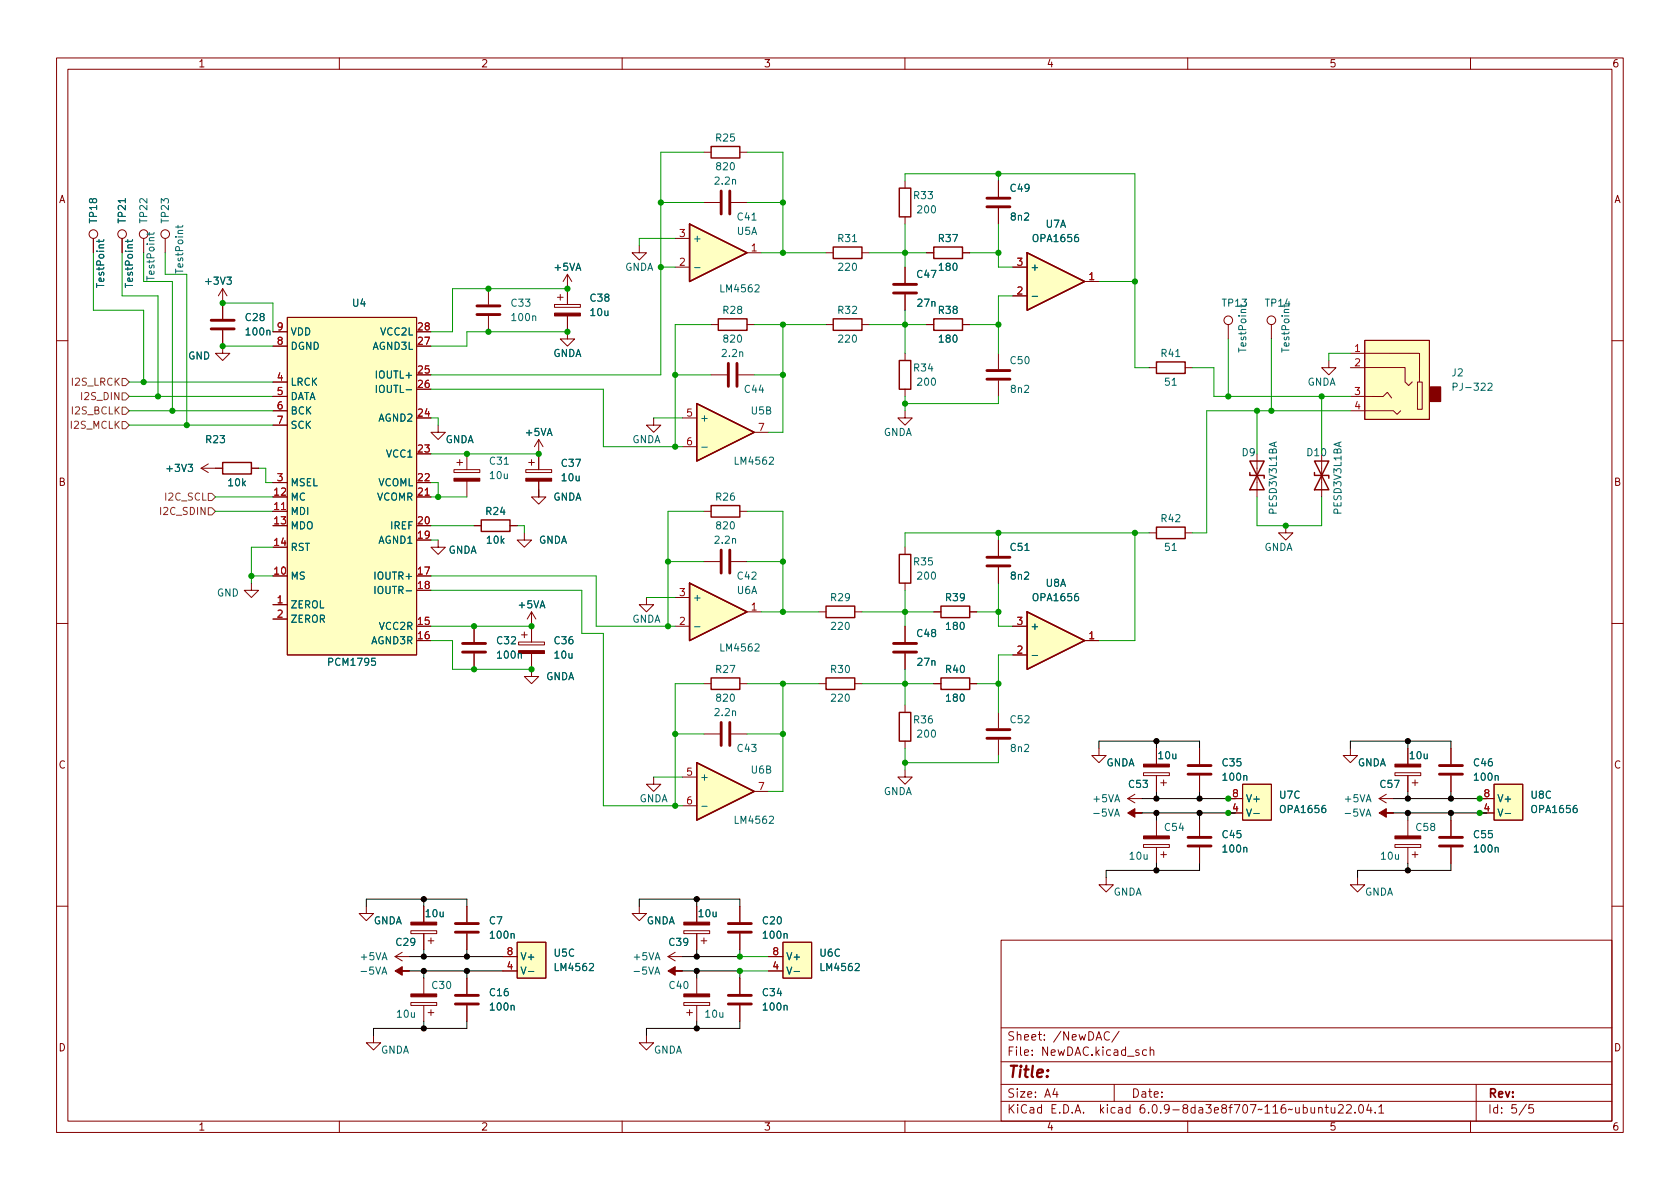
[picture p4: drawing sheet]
<svg xmlns="http://www.w3.org/2000/svg" width="297mm" height="210mm" viewBox="0 0 297 210" stroke-linecap="round" stroke-linejoin="round" font-family="sans-serif">
<g fill="none" stroke="#840000" stroke-width=".18">
<path d="M10 10.2h277v190.1h-277zM12 12.2h273v186.1h-273zM60 10.2v2M110 10.2v2M160 10.2v2M210 10.2v2M260 10.2v2M124.5 35.8h2.8M124.5 26.9h1.2M129.3 35.8h2.8M130.8 26.9h1.3M160 32v1.3"/>
<path d="M160 38.3v1.3M176.5 32v2.8M176.5 36.8v2.8M16.5 42.2v2.5M21.6 42.2v2.5M25.4 42.2v2.5M29.2 42.2v2.5M39.4 58.4v4.1h1.2l-1.2 1.2-1.3-1.2h1.3M39.4 51l-.8 1.3M39.4 51v5.4M39.4 51l.7 1.3M48.3 58.7h2.5"/>
<path d="M50.8 56.1h22.9v59.7h-22.9zM86.4 51v2.8M86.4 55.9v2.8M98 53.8h4.6v.6h-4.6zM98.6 52.6h1M99.1 52.1v1M100.3 55.9v4h1.3l-1.3 1.3-1.2-1.3h1.2M100.3 48.5l-.7 1.3M100.3 48.5v5.3M100.3 48.5l.8 1.3M113 43.4v1.3h1.3l-1.3 1.3-1.2-1.3h1.2M119.4 47.2h2.5"/>
<path d="M119.4 42.2h2.5M125.7 57.4h1.3M132.1 57.4h1.2M132.1 44.7h2.5M146 57.4h1.3M146 44.7h1.3M152.4 57.4h1.3M152.4 44.7h1.3M160 47.2v2.8M160 52.1v2.8M163.8 57.4h1.3M163.8 44.7h1.3"/>
<path d="M170.2 57.4h1.2M170.2 44.7h1.2M179.1 47.2h2.5M179.1 52.3h2.5M191.8 49.8h2.5M217.2 57.4v2.5M224.8 57.4v2.5M10 60.2h2M48.3 70.1h2.5M48.3 72.6h2.5M48.3 67.6h2.5M48.3 75.2h2.5"/>
<path d="M48.3 61.2h2.5M77.5 75.2v1.2h1.2l-1.2 1.3-1.3-1.3h1.3M95.2 77.7l-.7 1.3M95.2 77.7v5.4M95.2 77.7l.8 1.3M115.6 73.9v1.3h1.2l-1.2 1.2-1.3-1.2h1.3M120.6 73.9h2.6M120.6 79h2.6M125.7 66.3h2.8M130.6 66.3h2.7M133.3 76.4h2.6M160 72.6v1.3h1.3l-1.3 1.3-1.3-1.3h1.3"/>
<path d="M160 62.5v1.2M160 68.8v1.3M176.5 62.5v2.8M176.5 67.3v2.8M203.2 65h1.3M209.5 65h1.3M234.9 63.7v1.3h1.3l-1.3 1.3-1.2-1.3h1.2M238.8 72.6h7.6l.6 .7 .6-.7M238.8 70.1h5.7l.8-.7 .8 1M238.8 62.5h12.2v5M238.8 65h2.5M241.2 65h7.2v2.5l.7 .7 .6-.7"/>
<path d="M241.3 60.2h11.4v14h-11.4zM250.6 67.6h.9v4.8h-.9zM285 60.2h2M35.6 82.8l1.2 .8M35.6 82.8h3.8M36.8 82l-1.2 .8M44.4 82.8h1.3M48.3 90.4h2.5M48.3 85.3h2.5M73.7 87.9h2.5M77.5 95.5v1.3h1.2l-1.2 1.2-1.3-1.2h1.3M80.3 83.1h4.5v.5h-4.5z"/>
<path d="M80.8 81.8h1M81.3 81.3v1M82.5 80.3v2.8M82.5 85.1v2.8M83.8 93h1.3M90.2 93h1.2M92.7 94.2v1.3h1.3l-1.3 1.3-1.3-1.3h1.3M93 83.1h4.5v.5h-4.5zM93.5 81.8h1M94 81.3v1M95.2 85.1v2.8h-1.2l1.2 1.2 1.3-1.2h-1.3v-1.3M124.5 90.4h1.2"/>
<path d="M124.5 99.3h2.8M129.3 99.3h2.8M130.8 90.4h1.3M160 96.8v1.2M176.5 95.5v2.8M203.2 94.2h1.3M209.5 94.2h1.3M222.2 80.3v7.6M227.3 93v1.2h1.3l-1.3 1.3-1.2-1.3h1.2M233.7 80.3v7.6M10 110.2h2M44.4 103.1v1.3h1.3l-1.3 1.3-1.2-1.3h1.2"/>
<path d="M48.3 106.9h2.5M48.3 109.5h2.5M83.8 110.7v2.8M83.8 115.6v2.8M91.7 113.5h4.6v.5h-4.6zM92.2 112.3h1M92.7 111.8v1M94 115.6v4h1.2l-1.2 1.3-1.3-1.3h1.3M94 108.2v5.3M94 108.2l-.8 1.3M94 108.2l.7 1.3M114.3 105.7v1.2h1.3l-1.3 1.3-1.3-1.3h1.3"/>
<path d="M119.4 110.7h2.5M119.4 105.7h2.5M132.1 108.2h2.5M144.8 108.2h1.2M151.1 108.2h1.3M160 103.1v1.3M160 110.7v2.8M160 115.6v2.8M165.1 108.2h1.3M171.4 108.2h1.3M176.5 100.3v2.8M179.1 110.7h2.5"/>
<path d="M179.1 115.8h2.5M191.8 113.3h2.5M285 110.2h2M115.6 137.4v1.3h1.2l-1.2 1.2-1.3-1.2h1.3M120.6 137.4h2.6M124.5 120.9h1.2M124.5 129.8h2.8M129.3 129.8h2.8M130.8 120.9h1.3M133.3 139.9h2.6M144.8 120.9h1.2M151.1 120.9h1.3"/>
<path d="M160 136.1v1.3h1.3l-1.3 1.3-1.3-1.3h1.3M160 124.7v1.3M160 131.1v1.2M165.1 120.9h1.3M171.4 120.9h1.3M176.5 126v2.8M176.5 130.8v2.8M194.3 132.3v1.3h1.3l-1.3 1.3-1.3-1.3h1.3M202.2 136.6h4.6v.6h-4.6zM204.5 132.3v2.8M204.5 137.2v2.7M205.2 138.4h1"/>
<path d="M205.7 137.9v1M212.1 132.3v2.8M212.1 137.2v2.7M219.7 138.7h5.1v6.3h-5.1zM238.8 132.3v1.3h1.2l-1.2 1.3-1.3-1.3h1.3M246.6 136.6h4.6v.6h-4.6zM248.9 132.3v2.8M248.9 137.2v2.7M249.7 138.4h1M250.2 137.9v1M256.5 132.3v2.8M256.5 137.2v2.7"/>
<path d="M264.2 138.7h5v6.3h-5zM120.6 142.5h2.6M195.6 155.2v1.3h1.2l-1.2 1.2-1.3-1.2h1.3M199.4 141.2l1.3 .8M199.4 141.2h2.5M200.7 140.5l-1.3 .7M202.2 149.3h4.6v.6h-4.6zM204.5 145v2.8M204.5 149.9v2.7M205.2 151.1h1M205.7 150.6v1M212.1 145v2.8"/>
<path d="M212.1 149.9v2.7M217.2 141.2h2.5M217.2 143.8h2.5M240 155.2v1.3h1.3l-1.3 1.2-1.2-1.2h1.2M243.8 141.2h2.6M243.8 141.2l1.3 .8M245.1 140.5l-1.3 .7M246.6 149.3h4.6v.6h-4.6zM248.9 145v2.8M248.9 149.9v2.7M249.7 151.1h1M250.2 150.6v1"/>
<path d="M256.5 145v2.8M256.5 149.9v2.7M261.6 141.2h2.6M261.6 143.8h2.6M10 160.2h2M64.8 160.3v1.2h1.2l-1.2 1.3-1.3-1.3h1.3M69.8 169.2l1.3 .7M69.8 169.2h2.6M71.1 168.4l-1.3 .8M72.6 177.3h4.6v.5h-4.6zM72.6 164.6h4.6v.5h-4.6zM74.9 160.3v2.8"/>
<path d="M74.9 165.1v2.8M74.9 173v2.8M74.9 177.8v2.8M75.7 179.1h1M75.7 166.4h1M76.2 165.9v1M76.2 178.6v1M82.5 160.3v2.8M82.5 165.1v2.8M82.5 173v2.8M82.5 177.8v2.8M88.9 169.2h2.5"/>
<path d="M88.9 171.7h2.5M91.4 166.6h5.1v6.4h-5.1zM113 160.3v1.2h1.3l-1.3 1.3-1.2-1.3h1.2M118.1 169.2h2.5M118.1 169.2l1.3 .7M119.4 168.4l-1.3 .8M120.9 164.6h4.6v.5h-4.6zM120.9 177.3h4.6v.5h-4.6zM121.4 179.1h1M121.9 178.6v1M123.2 160.3v2.8M123.2 165.1v2.8"/>
<path d="M123.2 173v2.8M123.2 177.8v2.8M124 166.4h1M124.5 165.9v1M130.8 160.3v2.8M130.8 165.1v2.8M130.8 173v2.8M130.8 177.8v2.8M135.9 169.2h2.5M135.9 171.7h2.5M138.4 166.6h5.1v6.4h-5.1zM177 166.3h108v32h-108z"/>
<path d="M285 160.2h2M60 198.3v2M66 183.1v1.3h1.3l-1.3 1.3-1.2-1.3h1.2M110 198.3v2M114.3 183.1v1.3h1.3l-1.3 1.3-1.3-1.3h1.3M160 198.3v2M177 194.8h108M177 191.8h108M177 187.8h108M177 181.8h108M186.5 192.5l-.4 1h1M186.9 193v1"/>
<path d="M196.1 182.6a.6 .6 0 0 0-.7 0 .6 .6 0 0 0-.2 .7 .56 .56 0 0 0 .3 .6 .56 .56 0 0 0 .6-.1M197 191.8v3M197.9 182.4l-1.3 1.9M202.7 185.7l-.4-.1-.3 .3v.4l.1 .3h.6M203.4 185.8l.2-.2 .3 .1 .1 .9M203.4 185.1v1.5M210 198.3v2M233.1 196l.3-.2 .3 .1 .1 .9M233.1 195.8v1M234.3 195.8h.6M234.5 195.3v1.3l.4 .2M235.4 195.8v1h.4l.2-.1"/>
<path d="M236 195.8v1M236.6 195.5l.6-.2 .2 .2 .1 .3-.9 1h.9M238.1 195.5l.5-.2 .3 .2v.3l-.9 1h.9M239.6 196.7v.1M240.4 195.4l.2-.1a.81 .81 0 0 1 .6 .7 .81 .81 0 0 1-.3 .8h-.2a.81 .81 0 0 1-.6-.6 .81 .81 0 0 1 .3-.8zM242 195.3l-.4 1h1M242.4 195.8v1M243.1 196.7v.1M243.8 195.8l.4-.5v1.5M243.8 196.8h.8M260 198.3v2M261 191.8v6.5"/>
<path d="M269.9 195.3l-1.3 1.9M271.1 195.3h-.7l-.1 .7 .2-.1 .5 .1 .2 .2-.1 .5-.2 .1-.6-.1"/>
<circle cx="16.5" cy="41.4" r=".76"/>
<circle cx="21.6" cy="41.4" r=".76"/>
<circle cx="25.4" cy="41.4" r=".76"/>
<circle cx="29.2" cy="41.4" r=".76"/>
<circle cx="217.2" cy="56.6" r=".76"/>
<circle cx="224.8" cy="56.6" r=".76"/>
</g>
<g fill="none" stroke="#006464" stroke-width=".18">
<path d="M31.5 39.8v.5M32.3 39.8l-.2 .3h-1M17.5 42.4v.5M18.4 42.4l-.2 .3h-1.1M22.6 42.4v.5M23.4 42.4l-.1 .3h-1.1M26.4 41.1v.5M27.2 41.1l-.1 .3h-1.1M122.8 47.3h1M182.5 52.4h1M66.5 68.1v1.3M124.1 79.1h.9"/>
<path d="M256.9 68.4h.6l.1-.2v-.3l-.7-.1v1.2M263.1 67.9l.5-.1 .2 .3-.8 .9h.8M66.3 103.7v1.3M122.8 110.8h1M182.5 115.9h1M124.1 142.6h.9M221.7 143.8h1M266.1 143.8h1M93.4 171.8h1M140.4 171.8h1"/>
</g>
<g fill="#840000" stroke="#840000" stroke-width=".18">
<path d="M72.6 175.8h4.6v.5h-4.6z"/>
<path d="M72.6 163.1h4.6v.5h-4.6z"/>
<path d="M69.8 171.7l1.3-.8v.8h1.3h-1.3v.8z"/>
<path d="M91.7 115.1h4.6v.5h-4.6z"/>
<path d="M199.4 143.8l1.3-.8v.8h1.2h-1.2v.7z"/>
<path d="M202.2 135.1h4.6v.5h-4.6z"/>
<path d="M246.6 135.1h4.6v.5h-4.6z"/>
<path d="M246.6 147.8h4.6v.5h-4.6z"/>
<path d="M243.8 143.8l1.3-.8v.8h1.3h-1.3v.7z"/>
<path d="M202.2 147.8h4.6v.5h-4.6z"/>
<path d="M93 84.6h4.5v.5h-4.5z"/>
<path d="M80.3 84.6h4.5v.5h-4.5z"/>
<path d="M98 55.4h4.6v.5h-4.6z"/>
<path d="M120.9 163.1h4.6v.5h-4.6z"/>
<path d="M118.1 171.7l1.3-.8v.8h1.2h-1.2v.8z"/>
<path d="M120.9 175.8h4.6v.5h-4.6z"/>
</g>
<g fill="none" stroke="#840000" stroke-width=".51">
<path d="M127.5 33.8v4M129 33.8v4M174.5 35h4.1M174.5 36.6h4.1M37.3 58.2h4.1M37.3 56.6h4.1M84.3 55.6h4.1M84.3 54.1h4.1M158 50.3h4.1M158 51.8h4.1M128.8 64.3v4M130.3 64.3v4"/>
<path d="M174.5 65.5h4.1M174.5 67.1h4.1M127.5 97.3v4M129 97.3v4M174.5 98.5h4.1M81.8 115.3h4.1M81.8 113.8h4.1M158 115.3h4.1M158 113.8h4.1M174.5 100.1h4.1M127.5 127.8v4M129 127.8v4"/>
<path d="M174.5 129h4.1M174.5 130.6h4.1M210.1 136.9h4M210.1 135.4h4M254.5 136.9h4.1M254.5 135.4h4.1M210.1 149.6h4M210.1 148.1h4M254.5 149.6h4.1M254.5 148.1h4.1M80.5 177.5h4.1M80.5 176h4.1"/>
<path d="M80.5 164.8h4.1M80.5 163.3h4.1M128.8 177.5h4M128.8 176h4M128.8 164.8h4M128.8 163.3h4"/>
</g>
<g fill="none" stroke="#840000" stroke-width=".25">
<path d="M121.9 39.6l10.2 5.1-10.2 5.1zM125.7 25.9h5.1v2h-5.1zM159 33.3h2v5h-2zM127 56.4h5.1v2h-5.1zM147.3 56.4h5.1v2h-5.1zM147.3 43.7h5.1v2h-5.1zM165.1 56.4h5.1v2h-5.1zM165.1 43.7h5.1v2h-5.1zM181.6 44.7l10.2 5.1-10.2 5.1zM123.2 71.4l10.1 5-10.1 5.1zM159 63.7h2v5.1h-2zM204.5 64h5v2h-5z"/>
<path d="M39.4 81.8h5v2h-5zM85.1 91.9h5.1v2.1h-5.1zM125.7 89.4h5.1v2h-5.1zM159 98h2v5.1h-2zM204.5 93.2h5v2h-5zM221 83.6v.5h2.5v.5M221 81.5h2.5l-2.5 5.1h2.5zM232.4 83.6v.5h2.5v.5M232.4 81.5h2.5l-2.5 5.1h2.5zM121.9 103.1l10.2 5.1-10.2 5.1zM125.7 119.9h5.1v2h-5.1zM146 107.2h5.1v2h-5.1z"/>
<path d="M146 119.9h5.1v2h-5.1zM166.4 107.2h5v2h-5zM166.4 119.9h5v2h-5zM181.6 108.2l10.2 5.1-10.2 5.1zM123.2 134.9l10.1 5-10.1 5.1zM159 126h2v5.1h-2z"/>
</g>
<g fill="#ffffc2" stroke="#ffffc2" stroke-width=".18">
<path d="M241.3 60.2h11.4v14h-11.4z"/>
<path d="M121.9 103.1l10.2 5.1-10.2 5.1z"/>
<path d="M123.2 134.9l10.1 5-10.1 5.1z"/>
<path d="M123.2 71.4l10.1 5-10.1 5.1z"/>
<path d="M121.9 39.6l10.2 5.1-10.2 5.1z"/>
<path d="M181.6 108.2l10.2 5.1-10.2 5.1z"/>
<path d="M219.7 138.7h5.1v6.3h-5.1z"/>
<path d="M264.2 138.7h5v6.3h-5z"/>
<path d="M91.4 166.6h5.1v6.4h-5.1z"/>
<path d="M181.6 44.7l10.2 5.1-10.2 5.1z"/>
<path d="M50.8 56.1h22.9v59.7h-22.9z"/>
<path d="M138.4 166.6h5.1v6.4h-5.1z"/>
</g>
<path d="M252.9 68.4h1.8v2.6h-1.8z" fill="#840000" stroke="#840000" stroke-width=".25"/>
<path d="M21.6 69.5h.6l.7 .6-.7 .6h-.6zM21.6 72h.6l.7 .6-.7 .7h-.6zM21.6 74.5h.6l.7 .7-.7 .6h-.6zM21.6 66.9h.6l.7 .7-.7 .6h-.6zM36.8 87.2h.7l.6 .7-.6 .6h-.7zM36.8 89.8h.7l.6 .6-.6 .7h-.7z" fill="none" stroke="#725600" stroke-width=".18"/>
<g fill="none" stroke="#009600" stroke-width=".18">
<path d="M116.8 35.8h7.7M124.5 26.9h-7.7v39.4h-40.6M132.1 26.9h6.3v17.8M132.1 35.8h6.3M160 32v-1.3h40.7v34.3h2.5M160 39.6v7.6M176.5 39.6v7.6h2.6M176.5 30.7v1.3M16.5 44.7v10.2h8.9v12.7M21.6 44.7v7.6h6.3v17.8M25.4 44.7v5.1h5.1v22.8M29.2 44.7v3.8h3.8v26.7"/>
<path d="M39.4 53.6h8.9v5.1M100.3 51h-20.3v7.7h-3.8M100.3 58.7h-17.8v2.5h-6.3M116.8 47.2h2.6M119.4 42.2h-6.4v1.2M125.7 57.4h-6.3v21.6M133.3 57.4h12.7M134.6 44.7h11.4M138.4 57.4v19h-2.5M153.7 44.7h10.1M153.7 57.4h10.1M160 54.9v7.6"/>
<path d="M171.4 44.7h5.1M171.4 57.4h5.1M179.1 52.3h-2.6v10.2M194.3 49.8h6.4M217.2 59.9v10.2M224.8 59.9v12.7M22.9 75.2h25.4M22.9 70.1h25.4M22.9 72.6h25.4M22.9 67.6h25.4M39.4 61.2h8.9M76.2 68.8h30.5v10.2h13.9"/>
<path d="M76.2 73.9h1.3v1.3M115.6 73.9h5M119.4 66.3h6.3M133.3 66.3h5.1M160 70.1v2.5M176.5 70.1v1.3h-16.5M210.8 65h3.8v5.1h24.2M222.2 72.6v7.7M233.7 70.1v10.2M238.8 72.6h-25.4v21.6h-2.6M238.8 62.5h-3.9v1.2M38.1 87.9h10.2"/>
<path d="M38.1 90.4h10.2M45.7 82.8h1.3v2.5h1.3M48.3 96.8h-3.9v6.3M76.2 87.9h6.3M76.2 85.3h1.3v2.6M76.2 93h7.6M76.2 80.3h19M76.2 95.5h1.3M91.4 93h1.3v1.2M95.2 86.6v1.3M118.1 99.3h6.4M124.5 90.4h-6.4v20.3"/>
<path d="M132.1 90.4h6.3v17.8M132.1 99.3h6.3M176.5 94.2v1.3M200.7 94.2v19.1h-6.4M203.2 94.2h-43.2v2.6M222.2 87.9v5.1h11.5v-5.1M44.4 101.8h3.9M76.2 110.7h17.8M76.2 101.8h29.2v8.9h14M76.2 113.3h3.8v5.1h14M76.2 104.4h26.7v7.6h3.8v30.5h13.9M114.3 105.7h5.1"/>
<path d="M134.6 108.2h10.2M152.4 108.2h12.7M160 104.4v6.3M160 118.4v6.3M172.7 108.2h3.8M176.5 103.1v7.6h2.6M179.1 115.8h-2.6v10.2M115.6 137.4h5M119.4 129.8h5.1M124.5 120.9h-5.1v21.6M132.1 120.9h12.7M132.1 129.8h6.3"/>
<path d="M138.4 120.9v19h-2.5M152.4 120.9h12.7M160 132.3v3.8M172.7 120.9h3.8M176.5 133.6v1.3h-16.5M217.2 141.2h1.2M217.2 143.8h1.2M261.6 141.2h1.3M261.6 143.8h1.3M130.8 169.2h5.1M130.8 171.7h5.1"/>
</g>
<g fill="none" stroke="#000" stroke-width=".18">
<path d="M194.3 132.3v-1.2h17.8v1.2M204.5 131.1v1.2M204.5 139.9v1.3M212.1 139.9v1.3M238.8 132.3v-1.2h17.7v1.2M248.9 131.1v1.2M248.9 139.9v1.3M256.5 139.9v1.3M74.9 159v1.3M123.2 159v1.3M201.9 141.2h16.5M201.9 143.8h16.5"/>
<path d="M204.5 143.8v1.2M204.5 152.6v1.3M212.1 152.6v1.3h-16.5v1.3M212.1 143.8v1.2M246.4 141.2h16.5M246.4 143.8h16.5M248.9 143.8v1.2M248.9 152.6v1.3M256.5 152.6v1.3h-16.5v1.3M256.5 143.8v1.2M64.8 160.3v-1.3h17.7v1.3M72.4 169.2h16.5"/>
<path d="M72.4 171.7h16.5M74.9 167.9v1.3M74.9 171.7v1.3M82.5 167.9v1.3M82.5 171.7v1.3M113 160.3v-1.3h17.8v1.3M120.6 171.7h10.2v1.3M123.2 167.9v1.3M123.2 171.7v1.3M130.8 167.9v1.3h-10.2M74.9 180.6v1.3M82.5 180.6v1.3h-16.5v1.2"/>
<path d="M123.2 180.6v1.3M130.8 180.6v1.3h-16.5v1.2"/>
</g>
<g fill="#009600" stroke="#009600" stroke-width=".18">
<circle cx="86.4" cy="58.7" r=".46"/>
<circle cx="82.5" cy="80.3" r=".46"/>
<circle cx="95.2" cy="80.3" r=".46"/>
<circle cx="44.4" cy="101.8" r=".46"/>
<circle cx="33" cy="75.2" r=".46"/>
<circle cx="130.8" cy="171.7" r=".46"/>
<circle cx="130.8" cy="169.2" r=".46"/>
<circle cx="86.4" cy="51" r=".46"/>
<circle cx="77.5" cy="87.9" r=".46"/>
<circle cx="100.3" cy="58.7" r=".46"/>
<circle cx="100.3" cy="51" r=".46"/>
<circle cx="94" cy="110.7" r=".46"/>
<circle cx="94" cy="118.4" r=".46"/>
<circle cx="119.4" cy="129.8" r=".46"/>
<circle cx="83.8" cy="118.4" r=".46"/>
<circle cx="83.8" cy="110.7" r=".46"/>
<circle cx="138.4" cy="129.8" r=".46"/>
<circle cx="118.1" cy="99.3" r=".46"/>
<circle cx="138.4" cy="66.3" r=".46"/>
<circle cx="119.4" cy="79" r=".46"/>
<circle cx="138.4" cy="99.3" r=".46"/>
<circle cx="118.1" cy="110.7" r=".46"/>
<circle cx="27.9" cy="70.1" r=".46"/>
<circle cx="25.4" cy="67.6" r=".46"/>
<circle cx="30.5" cy="72.6" r=".46"/>
<circle cx="39.4" cy="53.6" r=".46"/>
<circle cx="39.4" cy="61.2" r=".46"/>
<circle cx="200.7" cy="94.2" r=".46"/>
<circle cx="217.2" cy="70.1" r=".46"/>
<circle cx="200.7" cy="49.8" r=".46"/>
<circle cx="222.2" cy="72.6" r=".46"/>
<circle cx="233.7" cy="70.1" r=".46"/>
<circle cx="227.3" cy="93" r=".46"/>
<circle cx="224.8" cy="72.6" r=".46"/>
<circle cx="138.4" cy="120.9" r=".46"/>
<circle cx="138.4" cy="108.2" r=".46"/>
<circle cx="119.4" cy="142.5" r=".46"/>
<circle cx="160" cy="134.9" r=".46"/>
<circle cx="160" cy="120.9" r=".46"/>
<circle cx="160" cy="108.2" r=".46"/>
<circle cx="261.6" cy="143.8" r=".46"/>
<circle cx="261.6" cy="141.2" r=".46"/>
<circle cx="176.5" cy="44.7" r=".46"/>
<circle cx="176.5" cy="30.7" r=".46"/>
<circle cx="176.5" cy="57.4" r=".46"/>
<circle cx="160" cy="44.7" r=".46"/>
<circle cx="217.2" cy="143.8" r=".46"/>
<circle cx="217.2" cy="141.2" r=".46"/>
<circle cx="176.5" cy="94.2" r=".46"/>
<circle cx="176.5" cy="108.2" r=".46"/>
<circle cx="160" cy="57.4" r=".46"/>
<circle cx="160" cy="71.4" r=".46"/>
<circle cx="176.5" cy="120.9" r=".46"/>
<circle cx="119.4" cy="66.3" r=".46"/>
<circle cx="138.4" cy="57.4" r=".46"/>
<circle cx="116.8" cy="47.2" r=".46"/>
<circle cx="138.4" cy="44.7" r=".46"/>
<circle cx="138.4" cy="35.8" r=".46"/>
<circle cx="116.8" cy="35.8" r=".46"/>
</g>
<g fill="#000" stroke="#000" stroke-width=".18">
<circle cx="204.5" cy="131.1" r=".46"/>
<circle cx="248.9" cy="131.1" r=".46"/>
<circle cx="74.9" cy="159" r=".46"/>
<circle cx="123.2" cy="159" r=".46"/>
<circle cx="204.5" cy="143.8" r=".46"/>
<circle cx="204.5" cy="141.2" r=".46"/>
<circle cx="204.5" cy="153.9" r=".46"/>
<circle cx="212.1" cy="141.2" r=".46"/>
<circle cx="212.1" cy="143.8" r=".46"/>
<circle cx="248.9" cy="153.9" r=".46"/>
<circle cx="248.9" cy="141.2" r=".46"/>
<circle cx="248.9" cy="143.8" r=".46"/>
<circle cx="256.5" cy="141.2" r=".46"/>
<circle cx="256.5" cy="143.8" r=".46"/>
<circle cx="74.9" cy="171.7" r=".46"/>
<circle cx="74.9" cy="169.2" r=".46"/>
<circle cx="82.5" cy="169.2" r=".46"/>
<circle cx="82.5" cy="171.7" r=".46"/>
<circle cx="123.2" cy="171.7" r=".46"/>
<circle cx="123.2" cy="169.2" r=".46"/>
<circle cx="74.9" cy="181.9" r=".46"/>
<circle cx="123.2" cy="181.9" r=".46"/>
</g>
<text font-size="2.8" fill="#840000" x="178" y="190.6">Title:</text>
<g font-size="2.1" fill="#840000">
<text x="178" y="184">Sheet: /NewDAC/</text>
<text x="178" y="186.7">File: NewDAC.kicad_sch</text>
<text x="178" y="196.9">KiCad E.D.A. kicad 6.0.9-8da3e8f707~116~ubuntu22.04.1</text>
<text x="178" y="194.1">Size: A4</text>
<text x="200" y="194.1">Date:</text>
<text x="263" y="194.1">Rev:</text>
<text x="263" y="196.9">Id: 5/5</text>
</g>
<g font-size="1.8" fill="#840000">
<text x="35" y="11.9">1</text>
<text x="85" y="11.9">2</text>
<text x="135" y="11.9">3</text>
<text x="185" y="11.9">4</text>
<text x="235" y="11.9">5</text>
<text x="285" y="11.9">6</text>
<text x="10.3" y="35.9">A</text>
<text x="285.3" y="35.9">A</text>
<text x="10.3" y="85.9">B</text>
<text x="285.3" y="85.9">B</text>
<text x="10.3" y="135.9">C</text>
<text x="285.3" y="135.9">C</text>
<text x="10.3" y="185.9">D</text>
<text x="285.3" y="185.9">D</text>
<text x="35" y="199.9">1</text>
<text x="85" y="199.9">2</text>
<text x="135" y="199.9">3</text>
<text x="185" y="199.9">4</text>
<text x="235" y="199.9">5</text>
<text x="285" y="199.9">6</text>
</g>
<g font-size="1.8" fill="#006464">
<text x="126.6" y="25">R25</text>
<text x="126.5" y="32.6">2.2n</text>
<text x="126.8" y="30.1">820</text>
<text x="161.6" y="35.2">R33</text>
<text x="178.7" y="33.9">C49</text>
<text x="17.1" y="39.3" transform="rotate(-90 17.1 39.3)">TP18</text>
<text x="22.2" y="39.3" transform="rotate(-90 22.2 39.3)">TP21</text>
<text x="26" y="39.3" transform="rotate(-90 26 39.3)">TP22</text>
<text x="29.8" y="39.3" transform="rotate(-90 29.8 39.3)">TP23</text>
<text x="130.3" y="41.5">U5A</text>
<text x="130.5" y="39">C41</text>
<text x="162.4" y="37.7">200</text>
<text x="178.8" y="39">8n2</text>
<text x="184.9" y="40.3">U7A</text>
<text x="98.1" y="47.9">+5VA</text>
<text x="110.4" y="47.9">GNDA</text>
<text x="122.4" y="42.8">+</text>
<text x="148.2" y="42.8">R31</text>
<text x="148.4" y="47.9">220</text>
<text x="166" y="42.8">R37</text>
<text x="166.2" y="47.9">180</text>
<text x="182.1" y="47.9">+</text>
<text x="182.8" y="42.8">OPA1656</text>
<text x="18.4" y="50.6" transform="rotate(-90 18.4 50.6)">TestPoint</text>
<text x="23.5" y="50.6" transform="rotate(-90 23.5 50.6)">TestPoint</text>
<text x="27.3" y="49.4" transform="rotate(-90 27.3 49.4)">TestPoint</text>
<text x="32.4" y="48.1" transform="rotate(-90 32.4 48.1)">TestPoint</text>
<text x="36.5" y="50.3">+3V3</text>
<text x="104.4" y="53.3">C38</text>
<text x="127.6" y="51.7">LM4562</text>
<text x="162.2" y="49.1">C47</text>
<text x="43.5" y="56.8">C28</text>
<text x="43.6" y="59.3">100n</text>
<text x="51.3" y="59.3">VDD</text>
<text x="62.4" y="54.2">U4</text>
<text x="67.4" y="59.3">VCC2L</text>
<text x="90.5" y="54.2">C33</text>
<text x="90.6" y="56.8">100n</text>
<text x="104.5" y="55.9">10u</text>
<text x="127.9" y="55.5">R28</text>
<text x="148.2" y="55.5">R32</text>
<text x="162.3" y="54.2">27n</text>
<text x="166" y="55.5">R38</text>
<text x="216.2" y="54.2">TP13</text>
<text x="223.8" y="54.2">TP14</text>
<text x="33.2" y="63.6">GND</text>
<text x="51.3" y="61.8">DGND</text>
<text x="65.9" y="61.8">AGND3L</text>
<text x="97.7" y="63.1">GNDA</text>
<text x="127.8" y="63.1">2.2n</text>
<text x="128.1" y="60.6">820</text>
<text x="148.4" y="60.6">220</text>
<text x="161.6" y="65.7">R34</text>
<text x="166.2" y="60.6">180</text>
<text x="178.7" y="64.4">C50</text>
<text x="205.4" y="63.1">R41</text>
<text x="220.3" y="62.1" transform="rotate(-90 220.3 62.1)">TestPoint</text>
<text x="228" y="62.1" transform="rotate(-90 228 62.1)">TestPoint</text>
<text x="51.3" y="68.2">LRCK</text>
<text x="51.3" y="70.7">DATA</text>
<text x="66.8" y="66.9">IOUTL+</text>
<text x="67.3" y="69.5">IOUTL-</text>
<text x="131.7" y="69.5">C44</text>
<text x="162.4" y="68.2">200</text>
<text x="178.8" y="69.5">8n2</text>
<text x="206" y="68.2">51</text>
<text x="231.1" y="68.2">GNDA</text>
<text x="256.7" y="66.5">J2</text>
<text x="257.5" y="69.1">PJ-322</text>
<text x="51.3" y="73.3">BCK</text>
<text x="51.3" y="75.8">SCK</text>
<text x="67" y="74.5">AGND2</text>
<text x="93" y="77.1">+5VA</text>
<text x="123.7" y="74.5">+</text>
<text x="132.9" y="73.3">U5B</text>
<text x="156.1" y="77.1">GNDA</text>
<text x="29.7" y="83.4">+3V3</text>
<text x="36.5" y="78.4">R23</text>
<text x="68.4" y="80.9">VCC1</text>
<text x="78.7" y="78.4">GNDA</text>
<text x="86.7" y="82.2">C31</text>
<text x="99.4" y="82.5">C37</text>
<text x="111.7" y="78.4">GNDA</text>
<text x="130.1" y="82.2">LM4562</text>
<text x="219.6" y="80.7">D9</text>
<text x="231.2" y="80.7">D10</text>
<text x="40.4" y="86">10k</text>
<text x="51.3" y="88.5">MC</text>
<text x="51.3" y="86">MSEL</text>
<text x="66.6" y="88.5">VCOMR</text>
<text x="66.8" y="86">VCOML</text>
<text x="86.7" y="84.7">10u</text>
<text x="97.7" y="88.5">GNDA</text>
<text x="99.4" y="85.1">10u</text>
<text x="126.6" y="88.5">R26</text>
<text x="51.3" y="91.1">MDI</text>
<text x="51.3" y="93.6">MDO</text>
<text x="69.1" y="93.6">IREF</text>
<text x="86" y="91.1">R24</text>
<text x="126.8" y="93.6">820</text>
<text x="205.4" y="92.3">R42</text>
<text x="225.7" y="90.8" transform="rotate(-90 225.7 90.8)">PESD3V3L1BA</text>
<text x="237.2" y="90.8" transform="rotate(-90 237.2 90.8)">PESD3V3L1BA</text>
<text x="51.3" y="97.4">RST</text>
<text x="67" y="96.1">AGND1</text>
<text x="79.2" y="97.9">GNDA</text>
<text x="86.2" y="96.1">10k</text>
<text x="95.2" y="96.1">GNDA</text>
<text x="126.5" y="96.1">2.2n</text>
<text x="161.6" y="100">R35</text>
<text x="178.7" y="97.4">C51</text>
<text x="206" y="97.4">51</text>
<text x="223.5" y="97.4">GNDA</text>
<text x="38.3" y="105.5">GND</text>
<text x="51.3" y="107.6">ZEROL</text>
<text x="51.3" y="102.5">MS</text>
<text x="66.6" y="102.5">IOUTR+</text>
<text x="67.1" y="105">IOUTR-</text>
<text x="91.7" y="107.6">+5VA</text>
<text x="122.4" y="106.3">+</text>
<text x="130.3" y="105">U6A</text>
<text x="130.5" y="102.5">C42</text>
<text x="147" y="106.3">R29</text>
<text x="162.4" y="102.5">200</text>
<text x="167.3" y="106.3">R39</text>
<text x="178.8" y="102.5">8n2</text>
<text x="182.8" y="106.3">OPA1656</text>
<text x="184.9" y="103.8">U8A</text>
<text x="51.3" y="110.1">ZEROR</text>
<text x="65.7" y="113.9">AGND3R</text>
<text x="67.2" y="111.4">VCC2R</text>
<text x="87.9" y="113.9">C32</text>
<text x="98.1" y="113.9">C36</text>
<text x="111.7" y="110.1">GNDA</text>
<text x="147.1" y="111.4">220</text>
<text x="162.2" y="112.6">C48</text>
<text x="167.4" y="111.4">180</text>
<text x="182.1" y="111.4">+</text>
<text x="58.3" y="117.7">PCM1795</text>
<text x="88.1" y="116.5">100n</text>
<text x="98.1" y="116.5">10u</text>
<text x="126.6" y="119">R27</text>
<text x="127.6" y="115.2">LM4562</text>
<text x="147" y="119">R30</text>
<text x="162.3" y="117.7">27n</text>
<text x="167.3" y="119">R40</text>
<text x="96.5" y="120.3">GNDA</text>
<text x="126.8" y="124.1">820</text>
<text x="147.1" y="124.1">220</text>
<text x="167.4" y="124.1">180</text>
<text x="126.5" y="126.6">2.2n</text>
<text x="161.6" y="127.9">R36</text>
<text x="162.4" y="130.4">200</text>
<text x="178.7" y="127.9">C52</text>
<text x="130.5" y="133">C43</text>
<text x="132.9" y="136.8">U6B</text>
<text x="178.8" y="133">8n2</text>
<text x="195.5" y="135.5">GNDA</text>
<text x="204.9" y="134.2">10u</text>
<text x="216.2" y="135.5">C35</text>
<text x="240" y="135.5">GNDA</text>
<text x="249.3" y="134.2">10u</text>
<text x="260.7" y="135.5">C46</text>
<text x="113" y="141.9">GNDA</text>
<text x="123.7" y="138">+</text>
<text x="156.1" y="140.6">GNDA</text>
<text x="193.4" y="141.9">+5VA</text>
<text x="199.7" y="139.3">C53</text>
<text x="216.4" y="138">100n</text>
<text x="220.2" y="141.9">V+</text>
<text x="226.3" y="141.2">U7C</text>
<text x="226.5" y="143.8">OPA1656</text>
<text x="237.8" y="141.9">+5VA</text>
<text x="244.1" y="139.3">C57</text>
<text x="260.8" y="138">100n</text>
<text x="264.7" y="141.9">V+</text>
<text x="270.7" y="141.2">U8C</text>
<text x="271" y="143.8">OPA1656</text>
<text x="130.1" y="145.7">LM4562</text>
<text x="193.5" y="144.4">-5VA</text>
<text x="206" y="146.9">C54</text>
<text x="216.2" y="148.2">C45</text>
<text x="220.2" y="144.4">V-</text>
<text x="238" y="144.4">-5VA</text>
<text x="250.5" y="146.9">C58</text>
<text x="260.7" y="148.2">C55</text>
<text x="264.7" y="144.4">V-</text>
<text x="199.8" y="152">10u</text>
<text x="216.4" y="150.7">100n</text>
<text x="244.3" y="152">10u</text>
<text x="260.8" y="150.7">100n</text>
<text x="196.8" y="158.4">GNDA</text>
<text x="241.2" y="158.4">GNDA</text>
<text x="66" y="163.4">GNDA</text>
<text x="70.1" y="167.3">C29</text>
<text x="75.4" y="162.2">10u</text>
<text x="86.5" y="163.4">C7</text>
<text x="86.8" y="166">100n</text>
<text x="114.2" y="163.4">GNDA</text>
<text x="118.4" y="167.3">C39</text>
<text x="123.6" y="162.2">10u</text>
<text x="134.9" y="163.4">C20</text>
<text x="135.1" y="166">100n</text>
<text x="63.8" y="169.8">+5VA</text>
<text x="64" y="172.3">-5VA</text>
<text x="91.9" y="172.3">V-</text>
<text x="91.9" y="169.8">V+</text>
<text x="98" y="169.2">U5C</text>
<text x="98.3" y="171.7">LM4562</text>
<text x="112.1" y="169.8">+5VA</text>
<text x="112.3" y="172.3">-5VA</text>
<text x="138.9" y="172.3">V-</text>
<text x="138.9" y="169.8">V+</text>
<text x="145" y="169.2">U6C</text>
<text x="145.3" y="171.7">LM4562</text>
<text x="70.3" y="180">10u</text>
<text x="76.5" y="174.9">C30</text>
<text x="86.7" y="176.1">C16</text>
<text x="86.8" y="178.7">100n</text>
<text x="118.4" y="174.9">C40</text>
<text x="124.8" y="180">10u</text>
<text x="134.9" y="176.1">C34</text>
<text x="135.1" y="178.7">100n</text>
<text x="67.2" y="186.3">GNDA</text>
<text x="115.5" y="186.3">GNDA</text>
</g>
<g font-size="1.8" fill="#a90000">
<text x="120.2" y="41.9">3</text>
<text x="120.2" y="47">2</text>
<text x="132.9" y="44.4">1</text>
<text x="179.8" y="47">3</text>
<text x="179.8" y="52.1">2</text>
<text x="192.5" y="49.5">1</text>
<text x="49" y="58.4">9</text>
<text x="73.9" y="58.4">28</text>
<text x="49" y="61">8</text>
<text x="73.9" y="61">27</text>
<text x="239.5" y="62.2">1</text>
<text x="239.5" y="64.8">2</text>
<text x="49" y="67.3">4</text>
<text x="49" y="69.8">5</text>
<text x="73.9" y="66">25</text>
<text x="73.9" y="68.6">26</text>
<text x="239.5" y="69.8">3</text>
<text x="49" y="72.4">6</text>
<text x="49" y="74.9">7</text>
<text x="73.9" y="73.7">24</text>
<text x="121.4" y="73.7">5</text>
<text x="134.1" y="76.2">7</text>
<text x="239.5" y="72.4">4</text>
<text x="73.9" y="80">23</text>
<text x="121.4" y="78.7">6</text>
<text x="48.5" y="87.6">12</text>
<text x="49" y="85.1">3</text>
<text x="73.9" y="87.6">21</text>
<text x="73.9" y="85.1">22</text>
<text x="48.5" y="90.2">11</text>
<text x="48.5" y="92.7">13</text>
<text x="73.9" y="95.2">19</text>
<text x="73.9" y="92.7">20</text>
<text x="48.5" y="101.6">10</text>
<text x="48.5" y="96.5">14</text>
<text x="73.9" y="101.6">17</text>
<text x="49" y="106.7">1</text>
<text x="73.9" y="104.1">18</text>
<text x="120.2" y="105.4">3</text>
<text x="132.9" y="107.9">1</text>
<text x="49" y="109.2">2</text>
<text x="73.9" y="110.5">15</text>
<text x="73.9" y="113">16</text>
<text x="120.2" y="110.5">2</text>
<text x="179.8" y="110.5">3</text>
<text x="192.5" y="113">1</text>
<text x="179.8" y="115.6">2</text>
<text x="121.4" y="137.2">5</text>
<text x="121.4" y="142.2">6</text>
<text x="134.1" y="139.7">7</text>
<text x="217.9" y="143.5">4</text>
<text x="217.9" y="141">8</text>
<text x="262.4" y="143.5">4</text>
<text x="262.4" y="141">8</text>
<text x="89.7" y="171.4">4</text>
<text x="89.7" y="168.9">8</text>
<text x="136.7" y="171.4">4</text>
<text x="136.7" y="168.9">8</text>
</g>
<g font-size="1.8" fill="#725600">
<text x="12.8" y="68.2">I2S_LRCK</text>
<text x="14.7" y="70.7">I2S_DIN</text>
<text x="12.7" y="75.8">I2S_MCLK</text>
<text x="12.8" y="73.3">I2S_BCLK</text>
<text x="29.4" y="88.5">I2C_SCL</text>
<text x="28.7" y="91.1">I2C_SDIN</text>
</g>
</svg>
